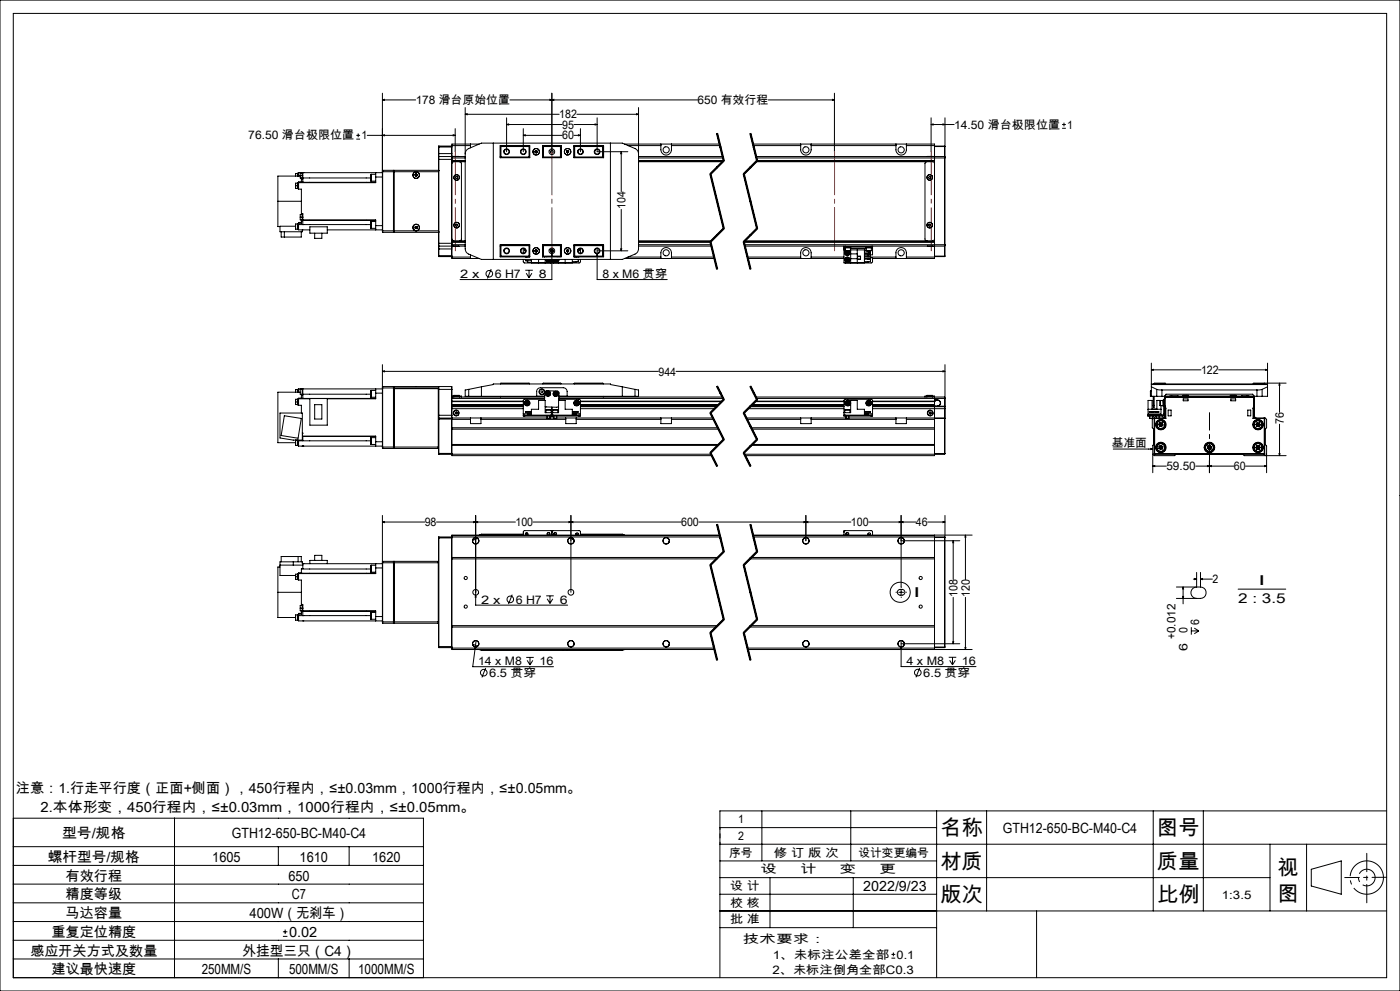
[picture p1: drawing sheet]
<svg xmlns="http://www.w3.org/2000/svg" width="420mm" height="297mm" viewBox="0 0 420 297" stroke-linecap="round" stroke-linejoin="round" font-family="sans-serif">
<g fill="none" stroke="#000" stroke-width=".3">
<path d="M0 0h420v297h-420zM4 4h412v289h-412zM114.7 29.9l.6-.1v.3zM114.7 29.9h10M114.7 27.9v41.3M136.6 38.6v6.9M139.6 34.3l.6-.2v.3zM139.6 32.2v42.4l.2 .9 .5 .5 4.1 1.7h42.3l4.4-1.9 .5-1.2v-42.4M139.6 34.3h28.1M152 37.3l.6-.2v.4zM152 37.3h16.6M152 35.3v10.2"/>
<path d="M157 38.6v6.9M165 29.8l.6 .1-.6 .2zM165.6 29.9l.6-.1v.3zM165.6 27.9v17.6M172.2 37.3h6.9M173.1 34.3h18.5M174.1 38.6v6.9M178.5 37.1l.6 .2-.6 .2zM179.1 35.3v10.2h9.2M191 34.1l.6 .2-.6 .1zM209.3 29.9h-56.3M215.1 40l2 8.2"/>
<path d="M215.3 40l2 8.1M225.1 40l2 8.2M225.3 40l2 8.1M230.5 29.9h19.8M249.7 29.8l.6 .1-.6 .2zM250.3 27.9v17.6M279.3 37.3l.6-.2v.4zM279.3 37.3h6.9M279.3 35.3v10.2M282.9 37.1l.6 .2-.6 .2zM283.5 35.3v11.8M318.6 38.4h1.2"/>
<path d="M318.6 37.3h1.2M319.2 36.8v1.1M88.7 55.7v.8h.7M88.7 55.7h.9M89.2 54.9h-.5v.8M89.2 52h-.5v.8M89.4 54.8l.2 1.7M89.4 51.9v.9M89.6 54.6v.1M89.6 54.8h-.4v1.7M89.6 51.9h-.4v.9M89.6 54.7v2h.8v7.3"/>
<path d="M89.6 54.6h23.1M90.1 52.8h-6.7v7.5M90.1 52.6v.8h.6M90.1 52.6h.7M90.4 53.8v.7l-.8 .1M90.4 53.4v.4M90.4 51.7v.1M90.4 53.8h.4M90.7 51.7v1.7h.1M90.7 51.8h-.6v.8M90.8 54.6h.1M90.8 53.3v1.3"/>
<path d="M90.8 51.7v1.6M90.8 51.7h.1M90.8 53.3h20.5M106.9 41.7h1.1M106.9 40.6h1.1M107.5 40v1.1M110.2 40.6h26.4M111.3 53.3v1M111.3 52.3v1M111.3 52.2h.1M111.3 52.2h1.4M111.3 54.3h1.4"/>
<path d="M112.7 51.7v1.4M112.7 53.1v1.6h-23.1M112.7 53.1h2M114.7 51.7h-25.1v1.1M114.7 40.6l.6-.2v.3zM114.8 51l-.1 .5h16.9v-.5h-13.4v18.6M114.8 51v18.6M114.8 51h3.2M118 51v18.6M118 51l.1 .1M118.1 51.1v18.4M118.1 51.1h.1"/>
<path d="M124.5 52.3l.1 .4M124.6 52.7l.3 .1M124.8 52.1l.3 .2M124.8 52.1l-.3 .2M125.1 52.3l.1 .3M125.2 52.6l-.3 .2M131.6 51.1h.1M131.6 47v.8M131.6 46v1M131.6 47.8v25.1M131.6 47.8h4M131.6 46h4"/>
<path d="M131.6 44.1h4M131.7 46.9v26.9M131.7 43.8v3.1M131.7 43.8l-.1 2.2M131.7 46.9h3.8M131.7 43.8h3.8M131.7 46.9l-.1 .1M135.5 46.9v26.9M135.5 43.8v3.1M135.5 46.9l.1 .1M135.5 43.8h.1M135.6 46.9h.1"/>
<path d="M135.6 47v.8M135.6 47.8v25.1M135.6 46.9h4M135.6 48.1h4M135.6 43.6h5.5M135.6 47.3h4M136 40.4l.6 .2-.6 .1zM136 46.9h1.7M136.8 52.9l.5 .3-.2 .3h-.3l-.1-.3zM137.9 48.5l.5 .5v22.6l-.1 .4-.4 .2M139.6 48.5h-3.5l-.4 .1-.1 .4M139.6 46.1l.2-.9 .5-.5 4.1-1.8h42.3l4.1 1.8 .5 .5 .3 .9"/>
<path d="M141.1 43.2v1.1M143.8 43.2h-8.2v3.7M148 42.9v34.8M150 46.9h.1M150 43.7h8.9v3.6h-8.9zM150.1 43.8v3.5M150.1 43.8h8.8M150.1 43.8l.2 .1M150.3 43.9h8.4M150.3 43.9v3.2M150.3 47.1l-.2 .1h8.8M150.3 47.1h8.4"/>
<path d="M157 40.6l.6-.2v.3zM157 40.6h11.6M158.7 43.9v3.2M158.7 43.9l.2-.1v3.4l-.2-.1M160.5 45.3v.3M160.5 45.6l.3 .2M160.9 45.2l.2 .1M160.9 45.2l-.4 .1M161.1 45.3v.3M161.1 45.6l-.3 .2M162.8 43.7v.1M162.8 43.7h5.5v3.6h-5.5z"/>
<path d="M162.8 43.8h5.5M162.8 47.2h5.5M162.8 43.8v3.4l.2-.1M162.8 43.8l.2 .1M163 43.9h5.1M163 43.9v3.2M163 47.1h5.1M168.1 43.9l.2-.1v3.4l-.2-.1M168.1 43.9v3.2M170 45.3v.3M170 45.6l.3 .2M170.3 45.2l.3 .1"/>
<path d="M170.3 45.2l-.3 .1M170.6 45.3v.3M170.6 45.6l-.3 .2M172.2 43.7h8.9v3.6h-8.9zM172.2 43.8h8.8M172.2 40.6h1.9M172.4 43.9l-.1-.1v3.4l.1-.1M172.4 43.9h8.4M172.4 43.9v3.2M172.4 47.1h8.4M172.9 43.7v.1M173.5 40.4l.6 .2-.6 .1z"/>
<path d="M180.8 43.9v3.2M180.8 47.1l.2 .1h-8.8M181 43.8v3.5M181 46.9h.1M181 43.8l-.2 .1M183.1 42.9v34.8M186.4 45.5l.1 .6h-.3zM186.4 45.5v11.9M187.4 43.2h28.5M188.4 43.6h9.9M191.6 48.5h25.2M191.6 46.9h25.2"/>
<path d="M191.6 48.1h25.5M191.6 47.3h25.3M198.3 43.2v1.7a1.59 1.59 0 0 0 1.5 1.6 1.59 1.59 0 0 0 1.6-1.6v-1.7M201.4 43.6h14.6M213 52.2l4 16.3M213.3 52.1l4 16.3M215 40l2 8.2M217 48l-4 4M217.1 48.2l-4 4 4 16.3-4 4 2 8.1M217.3 48.3l-4 4M223 52.2l4 16.3M223.3 52.1l4 16.3"/>
<path d="M225 40l2 8.2M225.9 43.2h54.5v34.3h-18.6M226 43.6h14.2M226.8 48.5h53l.6 .5M226.8 46.9h56.6M226.9 47.3h56.5M227 48l-4 4M227.1 48.1h53.3M227.1 48.2l-4 4 4 16.3-4 4 2 8.1M227.3 48.3l-4 4M240.2 43.2v1.7a1.57 1.57 0 0 0 1.6 1.6 1.57 1.57 0 0 0 1.5-1.6v-1.7M243.3 43.6h25.5"/>
<path d="M268.8 43.2v1.7a1.57 1.57 0 0 0 1.6 1.6 1.57 1.57 0 0 0 1.5-1.6v-1.7M271.9 43.6h8.5M278.1 48.5l-.6 .4v22.8l.1 .3 .5 .2M278.2 46.9h1.7M278.8 52.9h.4l-.2 .6-.3-.1-.1-.3zM280.4 43.8h3M280.4 43.9h3M283.4 46.9v.4M283.4 47.3h.1M283.4 46.9l.1 .2M283.4 43.8v.1M283.4 43.9v3"/>
<path d="M283.4 47.3v26M283.5 47.1v.2M283.5 47.3v26M83.4 60.3v7.6h.6M83.4 60.3h7M84.3 69.5v1.5h6.1v-1.5M85.3 69.5v1.5M88.7 67.8h-4.7v1.7h6.7v-.6M89.2 67.1h-.5v1.6h.5M89.4 67.1v1.7M89.6 66.9v.4M89.6 67.3v1.6h3.4"/>
<path d="M89.6 67.1h-.4v1.7h.4M89.6 67.3h21.7M90.1 65.1v.8h22.6v1.7M90.1 65.1h.7M90.4 64h.4v1.1M90.4 64v.3M90.4 66.1v.8h-.8M90.4 65.9v.2M90.4 66.7h-.8v.2M90.4 66.1h.4M90.7 64.3h-.6v.8M90.8 64.2h-.1v1.7"/>
<path d="M90.8 65.1v.9M90.8 67.3h.1M90.8 66v1.3M90.8 68.9h.1M90.8 66h21.9M93 68h5.2v1.9h-5.2zM94.4 69.9v1.5h2.2v-1.5M98.2 68.9h16.5M111.3 68.4h.1M111.3 67.4v1M111.3 66.4v1M111.3 66.4h1.4"/>
<path d="M111.3 68.4h1.4M112.7 67.6v1.3M112.7 67.6h2M114.7 69.2h16.9v.4h-13.4M114.7 69.2l.1 .4M114.8 69.6h3.2M118.1 69.5h.1M118.1 69.5l.1 .1M118.1 69.5l-.1 .1M124.6 68v.4M124.6 68.4l.2 .1M124.8 67.9l.3 .1"/>
<path d="M124.8 67.9l-.2 .1M125.1 68v.4M125.1 68.4l-.3 .1M131.6 69.5h.1M131.6 72.9v.8M131.6 73.7v.9M131.6 74.6l.1 2.3M131.6 76.6h4M131.6 72.9h4M131.6 73.7l.1 .1M131.6 74.6h4M131.7 73.8v3.1"/>
<path d="M131.7 73.8h3.8M131.7 76.9h3.8M135.5 73.8v3.1M135.6 71.6l.1 .4 .3 .2h3.6M135.6 73.7h.1M135.6 72.9v.8M135.6 73.8v3.7h8.2M135.6 72.5h4M135.6 73.8h4M135.6 77h5.5M135.6 73.3h4M135.6 73.7l-.1 .1"/>
<path d="M135.6 76.8l-.1 .1M136 73.8h1.7M136.7 67.4l.2-.2 .3 .1 .1 .3-.2 .2-.4-.1zM141.1 76.4v1.1M150 73.8h.1M150 73.4h8.9v3.6h-8.9zM150.1 73.4v3.5M150.1 76.9h8.8M150.3 76.8h8.4M150.3 73.6v3.2M150.3 73.6h8.4M150.3 76.8l-.2 .1"/>
<path d="M157 77.7v.8l.3 .3h8M157 74.5v1.4M157.4 75.1h.3M157.4 74.6v.5M157.7 77h.1M157.7 77.9v-.2v.4h1.7M157.7 75.2v.3M157.8 78.1h.4M158.3 76.9v.1M158.3 78.1v.6h1.1M158.7 73.6v3.2M158.7 73.6l.2-.1v3.4l-.2-.1"/>
<path d="M158.9 73.5h-8.8l.2 .1M159.4 77.7v1.1h12.3v-1.1M160.5 75v.3M160.5 75.3l.3 .2M160.9 74.9l.2 .1M160.9 74.9l-.4 .1M161.1 75v.3M161.1 75.3l-.3 .2M161.6 77.7v1.1M162.8 73.4h5.5v3.6h-5.5zM162.8 76.9h5.5M162.8 73.5h5.5"/>
<path d="M162.8 76.9v.1M163 73.6l-.2-.1v3.4M163 76.8h5.1M163 73.6v3.2M163 73.6h5.1M163 76.8l-.2 .1M163.3 76.9v.1M163.4 76.9v.1M163.5 77.7v1.1M163.7 78h1.5M163.7 77.7v.3M164 76.9v.1"/>
<path d="M164.3 78l.1 .2M164.5 78l-.1 .2M164.7 78l.2 .1M164.9 78.1l-.5 .1M164.9 78v.1M165.1 75.1h.1M165.2 75.3l.1 .2M165.2 75.1h.1M165.2 75v.1M165.2 77.7v.3M165.3 74.9h.5M165.3 77.7a.74 .74 0 0 1-.6 .8 .74 .74 0 0 1-.8-.5"/>
<path d="M165.3 77.7a.78 .78 0 0 1-.6 .9 .78 .78 0 0 1-.9-.6M165.6 76.1l.1 .6h-.3zM165.6 74.3v9.5h-27.6M165.8 77.7a.76 .76 0 0 0 .6 .9 .76 .76 0 0 0 .9-.6M165.9 78h.1M165.9 75.1h.1M165.9 78h1.6M165.9 75v.1M165.9 77.7v.3M166 75.3l-.1 .2M166.2 78v.1M166.2 78.1l.4 .1"/>
<path d="M166.3 78l-.1 .1M166.6 78v.2M166.9 78l-.3 .2M167.1 76.9v.1M167.5 78h.1M167.5 77.7v.3M167.6 77.7v1.1M167.7 76.9v.1M168.1 73.6l.2-.1v3.4l-.2-.1M168.1 73.6v3.2M169.5 77.7v1.1M170 75v.3"/>
<path d="M170 75.3l.3 .2M170.3 74.9l.3 .1M170.3 74.9l-.3 .1M170.6 75v.3M170.6 75.3l-.3 .2M172.2 73.4h8.9v3.6h-8.9zM172.2 76.9h8.8M172.2 73.5h8.8l-.2 .1M172.4 73.6l-.1-.1v3.4l.1-.1M172.4 76.8h8.4M172.4 73.6v3.2M172.4 73.6h8.4"/>
<path d="M172.8 76.9v.1M172.8 78.4v.3h-1.1M172.9 76.9v.1M173.4 75.1h.4M173.5 77h.1M173.5 77.9v-.2v.7h-1.8M173.8 75.1h-.4M173.8 74.6v.5M174.1 77.7v.8l-.3 .3h-8M174.1 74.5v1.4M179.1 75.2h9.2M179.1 76.1l.2 .6h-.3z"/>
<path d="M179.1 74.3v9.5h21.1M180.8 73.6v3.2M180.8 76.8l.2 .1M181 73.4v3.5M181 73.8h.1M186.2 74.6h.3l-.1 .6zM186.4 62.8v12.4M187.4 77.5h26.9M188.4 77h9.9M191.6 72.2h21.8M191.6 72.5h21.5M191.6 73.8h21.8"/>
<path d="M191.6 73.3h21.7M198.3 77.5a2.95 2.95 0 0 1 .5-2.9 1.58 1.58 0 0 1 1.7-.3 1.58 1.58 0 0 1 .9 1.5v1.7M201.4 77h12.8M213 72.5l2 8.2M213.3 72.4l2 8.2M217 68.3l-4 4M217.3 68.6l-4 4M223 72.5l2 8.2M223.1 72.5h57.3M223.3 72.4l2 8.2M223.3 73.3h60.1M223.4 73.8h60"/>
<path d="M224.2 77h16M224.3 77.5h28.9M227 68.3l-4 4M227.3 68.6l-4 4M240.2 77.5v-1.7a1.57 1.57 0 0 1 1.6-1.6 1.57 1.57 0 0 1 1.5 1.6v1.7M243.3 77h9.9M253.2 74h.4M253.2 74v.5M253.2 74.5v4.3h6.1v-3.9M253.2 73.8v.2M253.2 74.9h.4M253.2 74.5h.4"/>
<path d="M253.5 74v.3h1.7v-.3M253.6 75.1h.9M253.6 75.1h1.5M253.6 74.3v.8M253.6 73.8v.2M253.6 74h7.7M253.8 77.7l.1 .4M253.8 77.7l.4 .1M253.8 76l.3 .2M253.9 75.1a.78 .78 0 0 0-.3 1.2 .78 .78 0 0 0 1.2 0 .78 .78 0 0 0-.2-1.2M253.9 78.1l.4 .1M253.9 75.6l-.1 .4"/>
<path d="M253.9 75.6l.3 .2M253.9 75.1a.74 .74 0 0 0-.3 1.2 .74 .74 0 0 0 1.2 0 .74 .74 0 0 0-.3-1.2M254.1 77.4l.4 .1M254.1 77.4l-.3 .3M254.1 77.4l.1 .4M254.2 77.8l.4 .2M254.2 77.8l-.3 .3M254.2 77.8l.1 .4M254.2 75.8l.3 .3M254.2 75.8l-.1 .4M254.2 75.4l.4 .2M254.2 75.4l-.3 .2"/>
<path d="M254.2 75.4v.4M254.5 77.5l.1 .5M254.5 77.5l-.3 .3M254.5 76.1l-.4 .1M254.6 78l-.3 .2M254.6 75.6l-.1 .5M254.6 75.6l-.8 .4M255.1 75.1h-.6M255.1 74.3v.8M255.1 74.9l4.8 .1M255.1 74.5h4.8M255.2 74.9v3.9"/>
<path d="M255.2 76.1h2M255.2 77.5h2M257.2 74.9v3.9M257.2 76.8h1v.9h-1zM259.3 75.5h1.8v.4h-1.8M259.3 76.2h1.8v.5h-1.8M259.3 77h1.8v.4h-1.8M259.3 77.7h1.8M259.8 74v.3h1.6M259.9 75.1h1.5M259.9 74.3v.8M260.4 77.4v.3l.4-.2 .3 .2"/>
<path d="M260.4 75.1v.4M260.4 76.7v.3M260.4 78.4v.3h-1.1M260.6 75.5h.3M260.7 77.5h.2M261.1 75.9l-.2 .3-.5-.3v.3M261.1 75.7v.2M261.1 77.7v.2M261.1 77.3h.7v1.2l-.4 .3h-8M261.1 77.7v.7h-1.8M261.1 77h7.7M261.3 74h.5"/>
<path d="M261.3 73.8v.2M261.4 74.3v.8M261.4 74.5h.4M261.5 74l-.1 .3M261.8 74v.5M261.8 73.8v.2M261.8 74.5v1.9h-.7M268.8 77.5v-1.7a1.57 1.57 0 0 1 1.6-1.6 1.57 1.57 0 0 1 1.5 1.6v1.7M271.9 77h8.5M278.2 73.8h1.7M278.6 67.4l.3-.2 .3 .4-.2 .2-.3-.1zM280.4 71.6l-.5 .6h-56.5"/>
<path d="M280.4 76.8h3M280.4 76.9h3M283.4 73.3h.1M283.4 73.3v.5M283.4 76.8h.1M283.4 76.8v.1M283.4 73.8v3M283.5 73.3v.3M283.5 73.6l-.1 .2M283.5 76.8l-.1 .1M283.5 73.6v3.2M147.4 80.6l-1.2 2.9"/>
<path d="M157.6 81h2.2M157.9 81.9l.8 1.4M158.7 81v2.3M159.6 81.9l-.9 1.4M89.2 119.6v1.7h.4M89.2 116.8h-.5v.7M89.4 119.6v1.7M89.4 116.7v.8M89.6 119.4v.1M89.6 119.6l-.9 .1v.8M89.6 116.7h-.4v.8M89.6 119.4h23.1"/>
<path d="M89.6 119.5h3.4M89.6 119.5v2h.8v2.3M90.1 117.5h-6.7v15.2h5.3M90.4 118.5v.8l-.8 .1M90.4 118.2v.3M90.4 116.6h.1M90.4 118.5h.4M90.7 116.5v1.7M90.7 116.6h-.6v1.6h.7M90.8 119.4h.1M90.8 118.1v1.3M90.8 116.6v1.5"/>
<path d="M90.8 116.5v.1M90.8 118.1h20.5M93 119.4h5.2v8h-5.2zM111.3 119h.1M111.3 117v2M111.3 117v2.1M111.3 119.1h1.4M111.3 117h1.4M112.7 116.6v1.2M112.7 117.8v1.7h-14.5M112.7 117.8h2M114.7 111.3l.6-.2v.3z"/>
<path d="M114.7 109.3v24.7M114.7 111.3h82.8M114.7 116.6h-25.1v.9M114.8 115.8v18.6M114.8 115.8l-.1 .5h16.9M114.8 115.8h3.2M118 115.8l.1 18.5M118 115.8v18.6M131.6 116.3l-13.5 .2h13.5l-.1 17.9M131.6 116.3v-.5h-13.4v18.6M131.6 116.7h4M131.6 116.7v7.8"/>
<path d="M131.7 115.8v9.5M131.7 115.8l-.1 .9M131.7 115.8h3.8M135.5 115.8v9.5M135.5 115.8l.1 .9M135.6 116.7v2.7M135.6 118.7h2.8v.3M135.6 119h27.8M135.6 119.4h27.8M135.6 119.4v2.3M136.1 118.5h1.4M136.1 118.5v.5"/>
<path d="M136.2 118.7h1.6M137.5 118.5h-1.4M137.5 118.5h.4M137.9 118.5v.5M140.6 118.8h20.4v-1.5a1.14 1.14 0 0 1 1.1-1.1h6.9a1.21 1.21 0 0 1 1.1 1.1v1.5h20.4M140.6 116.7l-1 .2v1.9h1M140.6 116.7v2.1M144.4 115.9v2.9M144.4 115.9l3.6-.7v-.1h35.1v.1l3.6 .7M144.4 115.9l-3.8 .8M150.1 115h8.8M150.1 115v.1"/>
<path d="M150.1 118.8v.2M158.9 115v.1M161 118.7h2.4M162.8 115h5.5M162.8 115v.1M163.4 119.7h-6.2l-.2 .3v4M164 117.9l.1 .4M164 117.9l.8 .2M164.1 118.3l.4 .1M164.3 117.5l-.3 .4M164.3 117.5l.4 .2M164.3 117.5l.2 .9"/>
<path d="M164.7 117.7l.1 .4M164.7 117.7l-.6 .6M164.8 118.1l-.3 .3M166.3 117.9l.1 .5M166.3 117.9l.4 .1M166.4 118.4l.4 .1M166.6 117.6l-.3 .3M166.6 117.6l.4 .2M166.6 117.6l.1 .4M166.7 118l-.3 .4M166.7 118l.1 .5M166.7 118l.4 .1"/>
<path d="M167 117.8l.1 .3M167 117.8l-.3 .2M167.1 118.1l-.3 .4M167.6 119.7h6.4l.1 .3v4M167.7 119h49M167.7 118.7h2.4M167.7 119.4h49.2M168.3 115v.1M172.3 115h8.7M172.3 115v.1M181 115v.1M181 118.8v.2"/>
<path d="M186.7 115.9v2.9M186.7 115.9l3.8 .8M190.5 116.7l1.1 .2v1.9h-1.1M190.5 116.7v2.1M202.8 111.3h80.7M215 115.9l2 3.9M215.1 115.8l2 4-4 4 4 7.9-4 4 2 4M215.3 115.7l1 2M216.3 117.7l1 2zM217 119.6l-4 4M217.3 119.9l-4 4M225 115.9l2 3.9"/>
<path d="M225.1 115.8l2 4-4 4 4 7.9-4 4 2 4M225.3 115.7l2 4M226.7 119h56.7M226.9 119.4h56.5M227 119.6l-4 4M227.3 119.9l-4 4M277.5 119v-.3h2.9v3.1M278.1 118.5h1.7M278.1 118.5v.5M278.1 118.7h1.6M279.8 118.5v.5M280.4 119.8h.8"/>
<path d="M280.4 119.9h.8M281.2 119.8a.96 .96 0 0 1 1 .9 .96 .96 0 0 1-.8 1M281.2 119.9a.9 .9 0 0 1 .9 .9 .9 .9 0 0 1-.9 .9M281.2 119.8v.1M282.9 111.1l.6 .2-.6 .1zM283.4 119v.4M283.4 119.4v2.3M283.5 109.3v26.7M345.1 118.8h.1M345.2 117.2h.1M345.2 117.3l-.1 1.5M345.2 117.3v1.5"/>
<path d="M345.2 117.2v.1M345.2 117.2h.2M345.4 115.1h34.9M345.4 115.2h34.9M345.4 115.9l1.6 .8M345.4 110.8l.6-.1v.3zM345.4 108.8v10M345.4 110.8h14.9M346 118.8v2.7M346.3 115h3.4M346.3 115v.1M346.3 118.8v2.7"/>
<path d="M347 116.7l1.6 .2M347 118.8h1.6M347 118.8h-1.8M347 116.7v2.1M348.6 118.8h.8M348.6 116.9h28.5M348.6 116.9v1.9M349.1 119.9h-.2v1.8h.2M349.4 119.7h-.3v.4M349.4 118.8l.4-.7h26l.5 .7M349.4 118.8v4.1M349.5 118.7h26.7v.4"/>
<path d="M349.5 118.7v.4M349.5 119.4v2.3M349.7 115v.1M349.8 119.1l-.3 .3M349.8 119v.1M349.8 119l-.3 .2v.2M349.8 119h26M349.8 119.1h26M351 119v-.3h.5v.3M353.3 118.7h.1M354.8 118.7h.1M354.9 118.5h.1"/>
<path d="M354.8 118.7h1.8M354.8 118.5v.2M354.9 118.5h1.6M355 119.6h1.4v.5h-1.4zM356.6 118.7h-.1M356.6 118.5h.1M356.6 118.5v.2M365.6 110.8h14.7M369.1 118.7h.1M369.1 118.7h1.7M369.1 118.5h1.1M369.1 118.5v.2"/>
<path d="M369.3 119.6h1.4v.5h-1.4zM370.2 118.5h-1.1M370.2 118.5h.6M370.8 118.7h.1M370.8 118.5v.2M372.4 118.7h.1M374.1 119v-.3h.6v.3M375.8 119.1l.3 .3M375.8 119v.1M375.8 119l.4 .2-.1 .2M376 115h3.4M376 115v.1"/>
<path d="M376.1 119.4v2.3M376.3 118.8h.8M376.3 118.8v4.1M377.1 118.8h1.5M377.1 116.9v1.9M378.6 116.7l-1.5 .2M378.6 116.7v2.1M379.3 114.8l.1 .2M379.4 115v.1M379.7 110.7l.6 .1-.6 .2zM380.3 115.9l-1.7 .8M380.3 108.8v10h-1.7"/>
<path d="M383.9 114.8l.1 .6h-.3zM383.9 114.8v8.8M385.8 114.8l-9.8 .2M85.3 124.6l5.1 .8-1 5.9-5.1-.8zM88.7 120.5v.7h.5M88.7 131.9v1.6h.7M88.7 120.5h.9M89.2 131.9v1.6M89.4 131.9l.2 1.7M89.6 131.9v.2M89.6 132.1v1.6h25.1M89.6 132.1h21.7"/>
<path d="M90.7 133.7h.1M90.7 129.7v.3M90.7 131.9v-8.1h-6.7v7.5l4 .6h2.8v-1.2h21.9v1.7M90.8 133.7h.1M90.8 130.8h21.9M94.4 121.3h2.2v4.3h-2.2zM111.3 133.2h.1M111.3 131.2v2M111.3 133.2h1.4M111.3 131.2h1.4M112.7 132.4v1.3M112.7 132.4h2"/>
<path d="M114.7 134l.1 .4M114.7 134h16.9M114.8 134.4h3.2M118.1 134.3l.1 .1M118.1 134.3l-.1 .1M118.2 134.4h13.3M131.6 124.5v.9M131.6 124.5h4M131.6 125.7h4M131.6 134.3l-.1 .1M131.6 125.4l.1 10.8M131.6 135.9h4"/>
<path d="M131.7 125.3v10.9M131.7 136.2h3.8M131.7 125.3h3.8M131.7 125.3l-.1 .1M135.5 125.3v10.9M135.5 125.3l.1 .1M135.6 121.3v.1M135.6 121.7v.2M135.6 121.9v2.6M135.6 124.5v.8M135.6 125.3v11.3h77.9M135.6 125.3h5.5"/>
<path d="M135.6 125.7h5.5M135.6 128.2h79.7M135.6 128.6h79.9M135.6 133.2h80.1M135.6 133.5h79.8M135.6 121.3h21.4M135.6 121.2h21.4M135.6 120.4h21.4M135.6 121.7h21.4M135.6 121.9h21.4M135.6 122.5h21.4M136.6 123.6l.3-.2 .3 .2-.1 .4-.3 .1-.2-.2z"/>
<path d="M141.1 125.3h3.2M141.1 125.3v1.7h3.2v-1.7M144.3 125.3h19.8M144.3 125.7h25.4M157 120.3h-21.4h21.4M157 124.4h.4M157 124.4v.3h.4M157 124v.4M157 124h2.4M157.4 124.4h7.7M157.4 124.7h7.7M157.4 124.4v.3"/>
<path d="M157.8 120.6v.4M157.8 121l.4 .2M157.8 120.6l.4 .2M158.1 120.4l.4 .2M158.1 120.4l-.3 .2M158.1 120.4l.1 .4M158.2 120.8l.3 .2M158.2 120.8v.4M158.2 120.8l-.4 .2M158.5 121l-.3 .2M158.5 120.6v.4M158.5 120.6l-.3 .2"/>
<path d="M159.4 124.4v-1.7h2.2v-2.7h1.9v3.7h4.1v-3.7h1.9v2.7h2.2v1.7M159.4 124.1h-1.1v.1h1.1M159.4 123.4h-1.7l1.7 .1M163.4 120v-2.5l.5-.4 3.6 .2 .2 .4-.1 2.3M163.8 122.8h.1M163.8 122.9h1.5M163.8 122.9v.8M163.8 122.8l1.5 .1M164.1 125.3h.9M164.1 124.7v.6M165 124.7v.6M165 125.3h1.1"/>
<path d="M165.1 124.7h.5M165.1 124.4h.9M165.1 124.4v.3M165.3 122.9v.8M165.6 124.7h.4M165.6 122v2.7M165.8 122.8v.1M165.8 122.8h1.5M165.8 122.9h1.5M165.8 122.9v.8M166 124.4h7.7M166 124.7h7.7"/>
<path d="M166 124.4v.3M166.1 125.3h.9M166.1 124.7v.6M167 125.3h2.7M167 124.7v.6M167.3 122.8v.1M167.3 122.9v.8M167.6 121.7l-.5 .4-3.6-.3M169.7 125.3h3.2M169.7 125.3v1.7h3.2v-1.7M171.7 124.1h1.1v.1h-1.1M171.7 123.4h1.8l-1.8 .1"/>
<path d="M171.7 124h2.4M172.6 120.6v.4M172.6 120.6l.4 .2M172.6 121l.4 .2M172.9 125.3h25.4M172.9 125.7h25.4M173 120.4l.4 .2M173 120.4l-.4 .2M173 120.4v.4M173 120.8l-.4 .2M173 120.8v.4M173 120.8l.4 .2"/>
<path d="M173.4 120.6v.4M173.4 120.6l-.4 .2M173.4 121l-.4 .2M173.7 124.4h.4M173.7 124.4v.3M174.1 124.4v.3h-.4M174.1 124v.4M174.1 120.3h42.5M174.1 121.2h41.6M174.1 120.4h42.4M174.1 121.7h41.1M174.1 121.9h40.9"/>
<path d="M174.1 122.5h40.3M198.3 125.3h3.1M198.3 125.3v1.7h3.1v-1.7M201.4 125.3h12.5M201.4 125.7h12.7M213 123.8l4 8M213 135.8l2 4M213.3 123.7l4 7.9M213.3 135.6l2 4M213.3 136.1l-77.8 .1M215.6 121.3l-41.5 .1M217 131.6l-4 4"/>
<path d="M217.3 131.9l-4 3.9M223 123.8l4 8M223 135.8l2 4M223.3 123.7l4 7.9M223.3 135.6l2 4M223.3 136.1h60.1M223.8 125.3h16.4M224.1 125.7h16.1M224.4 122.5h28.8M225 121.9h28.2M225.1 121.7h28.1M225.3 128.2h55.1"/>
<path d="M225.4 133.5h55M225.5 128.6h54.9M225.5 121.4h27.7M225.7 133.2h54.7M225.7 121.2h27.5M226.5 120.4h26.7M226.6 120.3h26.6M227 131.6l-4 4M227.3 131.9l-4 3.9M240.2 125.3h3.1M240.2 125.3v1.7h3.1v-1.7M243.3 125.3h10.5"/>
<path d="M243.3 125.7h25.5M253.2 124.4h.4M253.2 123.7h2v-3.7h2v2.7h2.1v1.7M253.4 122.9h1.6M253.4 122.9v.8M253.6 124.4h7.7M253.6 124.4v.3M253.6 124.7h7.7M253.8 125.3h.8M253.8 124.7v.6M253.9 120.9l.3 .3M254 120.5l-.1 .4"/>
<path d="M254 120.5l.4 .3M254.4 120.8l-.5 .1M254.4 120.8l.3 .3M254.4 120.8l-.2 .4M254.4 120.4l.3 .3M254.4 120.4l-.4 .1M254.4 120.4v.4M254.6 124.7v.6M254.6 125.3h14.2M254.7 121.1l-.5 .1M254.7 120.7v.4M254.7 120.7l-.3 .1"/>
<path d="M255 122.9v.8M259.3 124.1h1.1v.1h-1.1M259.3 123.4h1.8l-1.8 .1M259.3 124h2.5M260.2 120.6l.1 .4M260.2 120.6l.4 .2M260.3 121l.4 .2M260.6 120.4l.4 .2M260.6 120.4l-.4 .2M260.6 120.4v.4M260.6 120.8l-.3 .2M260.6 120.8l.4 .2"/>
<path d="M260.6 120.8l.1 .4M261 120.6v.4M261 120.6l-.4 .2M261 121l-.3 .2M261.3 124.4h.5M261.3 124.4v.3M261.8 120.3h18.6M261.8 124.4v.3h-.5M261.8 124v-4l-.2-.3h-8.1l-.3 .4v4.6h.4M261.8 124v.4M261.8 121.3h18.6M261.8 121.2h18.6"/>
<path d="M261.8 120.4h18.6M261.8 121.9h21.6M261.8 122.5h21.6M268.8 125.3h3.1M268.8 125.3v1.7h3.1v-1.7M271.9 125.3h11.5M271.9 125.7h8.5M278.9 123.5h.4l-.1 .6-.4-.1-.1-.3zM280.4 121.3v.1M280.4 121.8v14.8h-56.9M280.4 120.3h.1M280.4 121.8h.1"/>
<path d="M280.4 136h3M280.4 125.4h3M280.4 121.8h.8M281.2 121.7h-19.4M281.2 121.7v.1M281.4 121.7h2M281.4 121.7l-.2 .1M283.4 136v.1M283.4 125.3v.1M283.4 136h.1M283.4 121.7l.1 .1M283.4 121.7v.2"/>
<path d="M283.4 121.9v.6M283.4 122.5v2.8M283.4 125.4v10.6M283.5 136l-.1 .1M283.5 121.8l-.1 .1M283.5 121.8l-.1 .7M334 134.6h11.8M344.4 122.7h3.9M344.5 124.1h3.7v.1h-3.7zM344.8 124.4h-.5v.3h.5M344.8 124.4h3.9M344.8 123.4l.7 .1z"/>
<path d="M344.8 124.7h1.1M344.8 124.4v.3M344.9 125.3h.9M344.9 124.7v.6M345.2 134.4l.6 .2-.6 .1zM345.8 123.4l.4 .1zM345.8 124.7v.6M345.8 136.1l.5 .5h6.1l.4-.5M345.8 139.7l.6-.2v.3zM345.8 139.7h4.1M345.9 124.7h.9M345.9 124.4v.3"/>
<path d="M346 121.5v.6h.3v-.6M346 121.5h.3M346.3 125.4h.1M346.3 136h.1M346.3 136l.1 .1M346.3 125.4v10.6M346.4 136v.1M346.4 136.1h32.9M346.4 136h32.9M346.4 125.4h3.3M346.4 125.4v10.6M346.5 123.4l.4 .1z"/>
<path d="M346.8 124.7h1.9M346.8 124.4v.3M346.9 124.7v.6M347.2 123.4l.5 .1zM347.6 127.1l.2 .7M347.6 127.1l.7 .1M347.7 134.4l.5 .4M347.7 133.7v.7M347.7 133.7l.6 .4M347.8 124.7v.6M347.8 127.8l.7 .1M348 126.6l.7 .1"/>
<path d="M348 126.6l-.4 .5M348 126.6l.3 .6M348.1 120v1.6M348.1 121.6h.8M348.1 120h.8M348.3 127.2l-.5 .6M348.3 127.2l.2 .7M348.3 127.2l.6 .2M348.3 134.1l.5 .4M348.3 134.1l-.1 .7M348.3 120h-1.2v2.6h-1.5v-2.6h-1.2v4.4M348.3 121.6v2.8"/>
<path d="M348.3 133.5l.6 .4M348.3 133.5l-.6 .2M348.3 133.5v.6M348.7 124.4v.3M348.7 126.7l.2 .7M348.7 126.7l-.4 .5M348.8 134.5l-.6 .3M348.9 133.9l-.1 .6M348.9 133.9l-1.2 .5M348.9 127.4l-.4 .5M349.1 124l-.4 .4M349.1 124h.3"/>
<path d="M349.1 120.1h.3M349.1 120.1v3.9M349.4 124.3v.3M349.4 124.2l-.7 .5M349.4 124.6l-.5 .7M349.4 122.9v1.4M349.4 121.9l.2 .6M349.4 124.4v.2M349.4 122.9v1.5M349.4 124.6h.2M349.4 122.9h.2M349.5 124.6l-.5 .7"/>
<path d="M349.5 122v.9M349.5 121.7l.1 .1M349.5 121.7l-.1 .2M349.6 122.9v.1M349.6 121.8l.1 .7M349.6 121.8l-.2 .1M349.6 122.9v1.7M349.6 124.6h.1M349.6 125.3l.1 .1M349.6 122.5h.1M349.6 125.3h-3.5l-.4 .4v2.5l.4 .4v4.6l-.3 .3v8.2M349.6 122.5v2.8"/>
<path d="M349.7 122.5v2.9M350.4 122.9h.9v1.7h-.9zM352.8 136.2h20.1M358.7 139.7h11.4M362.2 134.3l.4 .5M362.2 139.5l.6 .2-.6 .1zM362.4 133.6l-.2 .7M362.4 133.6l.9 1M362.8 138v3.7M362.8 139.7l.6-.2v.3zM363 133.5l-.6 .1M363 133.5l.5 .5"/>
<path d="M363 133.5l-.4 1.3M363.3 134.6l-.7 .2M363.5 134l-.2 .6M363.5 134l-1.3 .3M372.8 136.1l.5 .5h12.5M373.7 139.7h6.3M374.3 122.9h.9v1.7h-.9zM375.9 122.5h.2M375.9 125.4h3.4M375.9 122.5v2.9M376.1 124.6h.1M376.1 125.3l-.2 .1"/>
<path d="M376.1 125.3h3.5l.4 .4v2.5l-.4 .4v4.6l.4 .4v8.1M376.1 122.5v2.8M376.1 122.9v.1M376.1 121.8l-.2 .7M376.1 121.8l.1 .1M376.1 122.9v1.7M376.1 122.9h.1M376.1 121.7v.1M376.1 121.7l.1 .2M376.2 122v.9M376.2 124.6l.4 .7M376.2 122.9l.1 1.6"/>
<path d="M376.2 121.9l-.1 .6M376.2 122.9v1.6M376.2 124.5v.1M376.3 124.5l-.1 .1M376.3 124.6l.5 .7M376.7 134.2l.4 .5M376.8 127.2l.2 .6M376.8 127.2h.6M377 127.8l.6 .1M377 133.6l-.3 .6M377 133.6l.8 1.1M377.2 126.6l-.4 .6"/>
<path d="M377.2 126.6l.6 .1M377.2 126.6l.2 .6M377.4 127.2l-.4 .6M377.4 127.2l.2 .7M377.4 127.2l.7 .1M377.7 133.5l.4 .6M377.7 133.5l-.7 .1M377.7 133.5l-.6 1.2M377.8 134.7h-.7M377.8 126.7l.3 .6M377.8 126.7l-.4 .5M378.1 134.1l-.3 .6"/>
<path d="M378.1 134.1l-1.4 .1M378.1 127.3l-.5 .6M379.3 136v.1M379.3 136h.1M379.3 125.4h.1M379.3 125.4v10.6M379.4 139.5l.6 .2-.6 .1zM379.4 136l-.1 .1M379.4 125.4v10.6M380 136.1l-.4 .5M383.7 136h.3l-.1 .6zM383.9 127.1v9.5"/>
<path d="M114.7 156.5l.6-.2v.3zM114.7 156.5h12.7M114.7 154.5v31.9M131 156.5h23.6M142.1 156.3l.6 .2-.6 .1zM142.7 156.5l.6-.2v.3zM142.7 154.5v26.9h27.6M157.7 159.9v.3l.6-.1v-.2M157.8 159.7h.4M165.3 159.1h.5M165.6 159.1v1.3M170.7 156.3l.6 .2-.6 .1z"/>
<path d="M171.3 156.5l.6-.2v.3zM171.3 154.5v23M172.8 159.9v.2l.7 .1v-.3M204.3 156.5h-44.4M209.7 156.5h45.6M215 157.2l2 8.2M215.1 157.2l2 8.1-4 4 4 16.3-4 4 2 8.2M215.3 157.1l1 4.1M225 157.2l2 8.2M225.1 157.2l2 8.1-4 4 4 16.3-4 4 2 8.2M225.3 157.1l2 8.2M241.2 156.3l.6 .2-.6 .1z"/>
<path d="M241.8 156.5l.6-.2v.3zM241.8 154.5v7.6M253.2 159.5l.3-.5h7.9l.4 .4v1M253.4 159.1h-.2v1.3M260.4 159.9v.2l.7 .1M260.6 156.5h14.2M261.1 159.9v.2M269.7 156.3l.6 .2-.6 .1zM270.3 156.5l.6-.2v.3zM270.3 154.5v21.4M278.3 156.5h5.2M282.9 156.3l.6 .2-.6 .1z"/>
<path d="M283.5 154.5v39.4M83.4 177.5v7.6h5.3M83.4 177.5h7M84 169.9h-.6v7.6M84 169.4h6.8M84.3 168.4v-1.6h6.1v1.6M88 168.4v1M88.7 172.9v.7h.5M88.7 172.9h.9M89.2 172.1h-.5v.8M89.4 172v1.7M89.4 166.8v1.6"/>
<path d="M89.6 171.8v.1M89.6 172h-.4v1.7h.4M89.6 171.9v1.9h.8v7.3M89.6 171.8h23.1M90.8 170.4h-.4v1.3l-.8 .1M90.8 170.4l20.5 .1M90.8 168.9h.1M90.8 168.9v1.5M93 168.9v-.9h5.2v.9M94.4 168v-1.6h2.2v1.6M111.3 169.4v2.1M111.3 169.4h1.4"/>
<path d="M111.3 171.5h1.4M112.7 168.9v1.3M112.7 170.2v1.7h-23.1M112.7 170.2h2M114.7 168.9h-24v-.5h-6.7v4.1h4.7M114.8 168.2v18.6M114.8 168.2l-.1 .5h16.9M114.8 168.2h3.2M118 168.2v18.6M118 168.2l.1 .1M118.1 168.7v18M118.1 168.3v.4"/>
<path d="M118.2 168.2v.1M118.2 168.2h13.4M118.2 168.2v18.6M118.2 168.2l-.1 .1M131.6 168.3v18.4M131.6 161.3h4M131.7 160.9v33.2M131.7 160.9h3.8M135.5 160.9v33.2M135.5 160.9l.1 .1M135.6 160.9h80.4M135.6 167.1h79.8"/>
<path d="M135.6 167.5h79.3M135.6 160.5h80.3M142.7 178.4l.1 .6h-.2zM143.3 161.4l-1.5 .6M153.7 178.2l-1.2 2.8M157 160.4v-1l.3-.4h7.9l.4 .5 .3-.5h7.9l.3 .4v1M157 160.1h-12.6l-.6 .3M157.6 160a.37 .37 0 0 1 .4-.3 .37 .37 0 0 1 .3 .3 .37 .37 0 0 1-.2 .4M157.6 160l.3 .4M157.7 160.1h.1M163.9 178.6h2.2M164.1 179.5l.9 1.3"/>
<path d="M164.3 160.4a.44 .44 0 0 1-.1-.7 .44 .44 0 0 1 .7 0 .44 .44 0 0 1-.1 .7M165 178.6v2.2M165.8 179.5l-.8 1.3M166.3 160.4a.43 .43 0 0 1-.1-.7 .43 .43 0 0 1 .7 0 .43 .43 0 0 1-.1 .7M171.3 161.1l.3 .4 .4 .1M171.7 161.3v.3M173 160.4a.36 .36 0 0 1-.1-.6 .36 .36 0 0 1 .5 0 .36 .36 0 0 1-.2 .6M173.5 160.1h.1M174.1 160.1h12.6l.7 .3M213 169.4l4 16.3M213.3 169.3l4 16.3M215.9 160.4h-80.3v34.3h78.7"/>
<path d="M216.3 161.2l1 4.1zM217 165.2l-4 4M217.3 165.5l-4 4M223 169.4l4 16.3M223.3 169.3l4 16.3M225 167.5h55.4M225.4 167.1h55M225.9 160.4h65.7M225.9 160.5h54.5M226 160.9h57.4M227 165.2l-4 4M227.3 165.5l-4 4"/>
<path d="M253.9 160.4a.43 .43 0 0 1 0-.7 .43 .43 0 0 1 .6 0 .43 .43 0 0 1 0 .7M260.7 160.4a.36 .36 0 0 1-.2-.6 .36 .36 0 0 1 .6 0 .36 .36 0 0 1-.2 .6M269.5 176.8a1.1 1.1 0 0 1 1.4-.1 1.1 1.1 0 0 1 .5 1.2 1.11 1.11 0 0 1-1.4 .5 1.11 1.11 0 0 1-.7-1.3zM269.6 177.5h1.5M270.3 176.8v1.4M270.3 162.1h17.6M280.4 160.4v34.3M280.4 161.1h3M283.4 160.9v.2M283.4 161.1v32.8M286 162.1l.1 .6h-.3zM286 162.1v11.6"/>
<path d="M286 179v13.9M289.6 160.4l.2 .6h-.3zM289.6 160.4v13.3M289.6 179v15.7M352.9 175.9h7.3M354.8 178.7h.3l-.2 .6zM354.9 175.9l.2 .6h-.3zM354.9 175.9v5.1M358 173.6h1M358.4 173.4l.6 .2-.6 .1zM359 171.6v4.3a1.71 1.71 0 0 0-1.7 1.7 1.71 1.71 0 0 0 1.7 1.7M360.2 173.6l.6-.2v.3z"/>
<path d="M360.2 175.9a1.71 1.71 0 0 1 1.6 1.7 1.71 1.71 0 0 1-1.6 1.7h-7.3M360.2 171.6v4.3M360.2 173.6h3.5M371.4 176.6h14.3M89.2 184.3h-.5v1.6h.5M89.4 184.2v1.7M89.6 184.1v.4M89.6 184.5v1.6h25.1M89.6 184.2h-.4v1.7h.4M89.6 184.5h21.7M90.1 182.3v.8h.6M90.1 182.3h.7"/>
<path d="M90.4 181.1h.4v1.2M90.4 181.1v.4M90.4 183.3v.8h-.8M90.4 183.1v.2M90.4 183.8h-.8v.3M90.4 183.3h.4M90.7 181.5h-.6v.8M90.8 181.4h-.1v1.7h.1M90.8 182.3v.8M90.8 183.1v.1M90.8 184.5h.1M90.8 183.2v1.3"/>
<path d="M90.8 186.1h.1M90.8 183.1h21.9v1.7M90.8 183.2h21.9M111.3 183.5v2.1M111.3 183.5h1.4M111.3 185.6h1.4M112.7 184.8v1.3M112.7 184.8h2M114.7 186.4l.1 .4M114.7 186.4h16.9M114.8 186.8h3.2M118.1 186.7l.1 .1"/>
<path d="M118.1 186.7l-.1 .1M118.2 186.7v.1M118.2 186.8h13.4M131.6 193.7h4M131.7 194.1h3.8M135.6 194.2h78.6M135.6 187.9h79.2M135.6 187.5h79.7M135.6 194l-.1 .1M141.8 193l1.5 .7M142.6 193.9l.1 .6h-.4zM142.8 192l-1 7.8h24.3"/>
<path d="M143.8 194.7l.6 .2h16.6M157.9 197h2.2M158.2 197.9l.8 1.4M159 197v2.3M159.8 197.9l-.8 1.4M161 194.9h1.1M161 194.7v.2M162.1 194.9h6.9M162.1 194.7v.2M169 194.9h1.1M169 194.7v.2M170.1 194.7v.2"/>
<path d="M187.4 194.7l-.7 .2h-16.6M213 189.7l2 8.1M213.3 189.6l2 8.2M217 185.5l-4 4M217.3 185.8l-4 4M223 189.7l2 8.1M223.3 189.6l2 8.2M224.2 194.2h56.2M224.8 187.9h55.6M225.3 187.5h55.1M227 185.5l-4 4M227.3 185.8l-4 4"/>
<path d="M270.3 192.9h17.6M270.3 193.9l.2 .6h-.3zM270.3 192v7.8h22.5M280.4 193.9h3M280.4 194.1h3M283.4 193.9v.2M283.4 193.9h.1M283.5 193.9l-.1 .2M284.6 197h2.3M284.9 197.9l.8 1.3M285.7 197v2.2M285.8 192.3h.3l-.1 .6z"/>
<path d="M286.6 197.9l-.9 1.3M289.5 194.1h.3l-.2 .6zM291.6 194.7h-67.3M357.4 188v2.2M357.4 189.1h2.3M358.3 188.2l1.4 .9M359.7 189.1l-1.4 .8M145.7 200.2l-1.1 2.8M275.9 200.2l-1.1 2.8M4 245.2h123v47.8M4 253.7h123M4 259.4h123"/>
<path d="M52.4 245.2v47.8M83.5 253.7v5.7M104.7 253.7v5.7M216 253h200M216 248h65M216 258h65M228.6 243v15M255.2 243v15M281 243v50M296 243v30M346 243v30M361 243v30"/>
<path d="M381 253v20M392 253v20M416 243h-200v50M4 265h123M4 270.6h123M4 276.2h123M84.9 279.3h1.3M85.5 278.6v1.3M216 278h65M216 273h200M216 263h165M216 268h65"/>
<path d="M231 263v15M256 263v15M311 273v20M393.4 260.5l9-2.5v10l-9-2.5zM4 281.8h123M4 287.4h123M83.5 287.4v5.6M84.9 280.6h1.3M104.7 287.4v5.6M267.4 287.2h1.2M267.4 286h1.2M268 285.5v1.1"/>
<circle cx="124.8" cy="52.5" r=".97"/>
<circle cx="124.9" cy="52.5" r="1"/>
<circle cx="137" cy="53.2" r=".82"/>
<circle cx="137" cy="53.2" r=".85"/>
<circle cx="152" cy="45.5" r=".87"/>
<circle cx="152" cy="45.5" r=".71"/>
<circle cx="157" cy="45.5" r=".72"/>
<circle cx="157" cy="45.5" r=".86"/>
<circle cx="160.8" cy="45.5" r=".99"/>
<circle cx="160.9" cy="45.5" r=".97"/>
<circle cx="165.6" cy="45.5" r=".86"/>
<circle cx="165.6" cy="45.5" r=".43"/>
<circle cx="170.3" cy="45.5" r=".95"/>
<circle cx="170.3" cy="45.5" r=".99"/>
<circle cx="174.1" cy="45.5" r=".72"/>
<circle cx="174.1" cy="45.5" r=".86"/>
<circle cx="179.1" cy="45.5" r=".72"/>
<circle cx="179.1" cy="45.5" r=".86"/>
<circle cx="199.8" cy="44.9" r=".93"/>
<circle cx="241.8" cy="44.9" r=".93"/>
<circle cx="270.4" cy="44.9" r=".93"/>
<circle cx="278.9" cy="53.2" r=".81"/>
<circle cx="278.9" cy="53.2" r=".86"/>
<circle cx="124.8" cy="68.2" r="1"/>
<circle cx="124.8" cy="68.2" r=".95"/>
<circle cx="137" cy="67.5" r=".86"/>
<circle cx="137" cy="67.5" r=".82"/>
<circle cx="152" cy="75.2" r=".87"/>
<circle cx="152" cy="75.2" r=".71"/>
<circle cx="157" cy="75.2" r=".72"/>
<circle cx="157" cy="75.2" r=".87"/>
<circle cx="160.8" cy="75.2" r=".99"/>
<circle cx="160.9" cy="75.2" r=".97"/>
<circle cx="165.6" cy="75.2" r=".86"/>
<circle cx="165.6" cy="75.2" r=".43"/>
<circle cx="170.3" cy="75.2" r=".95"/>
<circle cx="170.3" cy="75.2" r=".99"/>
<circle cx="174.1" cy="75.2" r=".72"/>
<circle cx="174.1" cy="75.2" r=".87"/>
<circle cx="179.1" cy="75.2" r=".72"/>
<circle cx="179.1" cy="75.2" r=".87"/>
<circle cx="199.8" cy="75.8" r=".93"/>
<circle cx="241.8" cy="75.8" r=".93"/>
<circle cx="254.2" cy="77.8" r=".76"/>
<circle cx="254.2" cy="77.8" r=".74"/>
<circle cx="270.4" cy="75.8" r=".93"/>
<circle cx="278.9" cy="67.5" r=".85"/>
<circle cx="278.9" cy="67.5" r=".81"/>
<circle cx="146.8" cy="82" r=".99"/>
<circle cx="162.6" cy="117.4" r=".77"/>
<circle cx="162.6" cy="117.4" r=".29"/>
<circle cx="162.6" cy="117.4" r=".86"/>
<circle cx="164.4" cy="118" r=".75"/>
<circle cx="164.4" cy="118" r=".77"/>
<circle cx="166.7" cy="118" r=".74"/>
<circle cx="166.7" cy="118" r=".77"/>
<circle cx="136.8" cy="123.8" r=".82"/>
<circle cx="136.9" cy="123.8" r=".88"/>
<circle cx="158.1" cy="120.8" r=".85"/>
<circle cx="158.1" cy="120.8" r=".74"/>
<circle cx="158.1" cy="120.8" r=".77"/>
<circle cx="173" cy="120.8" r=".77"/>
<circle cx="173" cy="120.8" r=".86"/>
<circle cx="173" cy="120.8" r=".74"/>
<circle cx="254.3" cy="120.8" r=".77"/>
<circle cx="254.3" cy="120.8" r=".86"/>
<circle cx="254.4" cy="120.8" r=".74"/>
<circle cx="260.6" cy="120.8" r=".86"/>
<circle cx="260.6" cy="120.8" r=".76"/>
<circle cx="260.6" cy="120.8" r=".74"/>
<circle cx="279.1" cy="123.8" r=".86"/>
<circle cx="279.1" cy="123.8" r=".8"/>
<circle cx="348.2" cy="134.1" r="1.43"/>
<circle cx="348.2" cy="134.1" r="1.57"/>
<circle cx="348.2" cy="127.3" r="1.57"/>
<circle cx="348.3" cy="134.1" r="1.19"/>
<circle cx="348.3" cy="127.3" r="1.44"/>
<circle cx="348.3" cy="127.3" r="1.18"/>
<circle cx="362.8" cy="134.1" r="1.43"/>
<circle cx="362.8" cy="134.1" r="1.57"/>
<circle cx="362.8" cy="134.1" r="1.19"/>
<circle cx="362.8" cy="134.1" r="1.23"/>
<circle cx="377.4" cy="134.1" r="1.57"/>
<circle cx="377.4" cy="127.3" r="1.57"/>
<circle cx="377.4" cy="127.3" r="1.19"/>
<circle cx="377.4" cy="134.1" r="1.21"/>
<circle cx="377.4" cy="127.3" r="1.21"/>
<circle cx="377.4" cy="134.1" r="1.42"/>
<circle cx="377.4" cy="134.1" r="1.19"/>
<circle cx="377.4" cy="127.3" r="1.43"/>
<circle cx="139.7" cy="173.2" r=".47"/>
<circle cx="142.7" cy="162.1" r=".97"/>
<circle cx="142.7" cy="162.1" r=".93"/>
<circle cx="142.7" cy="177.5" r=".85"/>
<circle cx="153.1" cy="179.6" r="1"/>
<circle cx="164.6" cy="160" r=".34"/>
<circle cx="166.6" cy="160" r=".34"/>
<circle cx="171.3" cy="162.1" r=".97"/>
<circle cx="171.3" cy="177.5" r=".86"/>
<circle cx="171.3" cy="162.1" r=".93"/>
<circle cx="199.8" cy="162.1" r=".97"/>
<circle cx="199.9" cy="162.1" r=".93"/>
<circle cx="241.8" cy="162.1" r=".97"/>
<circle cx="241.8" cy="162.1" r=".93"/>
<circle cx="254.2" cy="160" r=".35"/>
<circle cx="270.1" cy="177.5" r="3"/>
<circle cx="270.3" cy="162.1" r=".97"/>
<circle cx="270.3" cy="162.1" r=".93"/>
<circle cx="276.2" cy="173.2" r=".47"/>
<circle cx="139.7" cy="181.8" r=".47"/>
<circle cx="142.7" cy="192.9" r=".93"/>
<circle cx="142.7" cy="192.9" r=".96"/>
<circle cx="171.3" cy="192.9" r=".93"/>
<circle cx="171.3" cy="192.9" r=".96"/>
<circle cx="199.9" cy="192.9" r=".93"/>
<circle cx="199.9" cy="192.9" r=".96"/>
<circle cx="241.8" cy="192.9" r=".93"/>
<circle cx="241.8" cy="192.9" r=".96"/>
<circle cx="270.3" cy="192.9" r=".93"/>
<circle cx="270.3" cy="192.9" r=".96"/>
<circle cx="276.2" cy="181.8" r=".47"/>
<circle cx="145.1" cy="201.6" r=".99"/>
<circle cx="275.3" cy="201.6" r=".99"/>
</g>
<path d="M412.4 262.3a2.5 2.5 0 0 0-4.1-1.1 2.5 2.5 0 0 0 1 4.2 2.5 2.5 0 0 0 3.2-2.9l-.1-.2" fill="none" stroke="#000" stroke-width=".3" stroke-dasharray="30.5 1.3 1.3 1.3" stroke-dashoffset="24.5" stroke-linecap="butt"/>
<path d="M414.8 261.5a5 5 0 0 0-8.3-2 5 5 0 0 0 2.2 8.3 5 5 0 0 0 6.2-6l-.1-.3" fill="none" stroke="#000" stroke-width=".3" stroke-dasharray="30.5 1.3 1.3 1.3" stroke-dashoffset="16.7" stroke-linecap="butt"/>
<g fill="none" stroke="#000" stroke-width=".3" stroke-dasharray="6.3 1.3 1.3 1.3 5.1">
<path d="M215.1 40l2 8.2M225.1 40l2 8.2M217.1 48.2l-4 4M227.1 48.2l-4 4M213.1 72.5l2 8.1M217.1 68.5l-4 4M223.1 72.5l2 8.1M227.1 68.5l-4 4M215.1 115.8l2 4M217.1 119.8l-4 4M225.1 115.8l2 4M227.1 119.8l-4 4"/>
<path d="M213.1 135.7l2 4M217.1 131.7l-4 4M223.1 135.7l2 4M227.1 131.7l-4 4M215.1 157.2l2 8.1M225.1 157.2l2 8.1M217.1 165.3l-4 4M227.1 165.3l-4 4M213.1 189.6l2 8.2M217.1 185.6l-4 4M223.1 189.6l2 8.2M227.1 185.6l-4 4"/>
</g>
<path d="M213.1 123.8l4 7.9M223.1 123.8l4 7.9" fill="none" stroke="#000" stroke-width=".3" stroke-dasharray="6.3 1.3 1.3 1.3 5.1" stroke-dashoffset="6.3"/>
<path d="M213.1 52.2l4 16.3M223.1 52.2l4 16.3M213.1 169.3l4 16.3M223.1 169.3l4 16.3" fill="none" stroke="#000" stroke-width=".3" stroke-dasharray="6.3 1.3 1.3 1.3 5.1" stroke-dashoffset="2.4"/>
<path d="M362.8 123.7v14.3" fill="none" stroke="#000" stroke-width=".3" stroke-dasharray="30.5 1.3 1.3 1.3" stroke-dashoffset="25.2"/>
<path d="M268.9 177.5h-.1M270.4 176.1v-.2M270.4 178.9v.2M271.8 177.5h.1" fill="none" stroke="#000" stroke-width=".3" stroke-dasharray="30.5 1.3 1.3 1.3"/>
<path d="M410 255.7v14.9" fill="none" stroke="#000" stroke-width=".3" stroke-dasharray="30.5 1.3 1.3 1.3" stroke-dashoffset="25"/>
<path d="M403.4 263l12.6-.1" fill="none" stroke="#000" stroke-width=".3" stroke-dasharray="30.5 1.3 1.3 1.3" stroke-dashoffset="26.1"/>
<path d="M216 248v5" fill="none" stroke="#000" stroke-width=".3" stroke-dasharray="30.5 1.3 1.3 1.3" stroke-dashoffset="29.9"/>
<path d="M136.6 45.5v29.7M165.6 45.5v29.7M250.4 45.5v29.7M279.4 45.5v29.7" fill="none" stroke="#f00" stroke-width=".3" stroke-dasharray="30.5 1.3 1.3 1.3" stroke-dashoffset="17.5"/>
<g fill="#000">
<path d="M345.2 134.4l.6 .2-.6 .1z"/>
<path d="M139.6 34.3l.6-.2v.3zM191 34.1l.6 .2-.6 .1z"/>
<path d="M152 37.3l.6-.2v.4zM178.5 37.1l.6 .2-.6 .2z"/>
<path d="M249.7 29.8l.6 .1-.6 .2zM165.6 29.9l.6-.1v.3zM362.2 139.5l.6 .2-.6 .1zM345.8 139.7l.6-.2v.3zM282.9 156.3l.6 .2-.6 .1zM270.3 156.5l.6-.2v.3z"/>
<path d="M282.9 37.1l.6 .2-.6 .2zM279.3 37.3l.6-.2v.4z"/>
<path d="M186.4 45.5l.1 .6h-.3zM186.2 74.6h.3l-.1 .6zM383.9 114.8l.1 .6h-.3zM383.7 136h.3l-.1 .6zM289.6 160.4l.2 .6h-.3zM289.5 194.1h.3l-.2 .6zM286 162.1l.1 .6h-.3zM285.8 192.3h.3l-.1 .6zM354.9 175.9l.2 .6h-.3zM354.8 178.7h.3l-.2 .6z"/>
<path d="M114.7 111.3l.6-.2v.3zM282.9 111.1l.6 .2-.6 .1zM157 40.6l.6-.2v.3zM173.5 40.4l.6 .2-.6 .1zM179.1 76.1l-.1 .6h.3zM165.6 76.1l-.2 .6h.3zM114.7 29.9l.6-.1v.3zM165 29.8l.6 .1-.6 .2zM114.7 40.6l.6-.2v.3zM136 40.4l.6 .2-.6 .1zM362.8 139.7l.6-.2v.3zM379.4 139.5l.6 .2-.6 .1zM114.7 156.5l.6-.2v.3zM142.1 156.3l.6 .2-.6 .1zM142.7 156.5l.6-.2v.3zM170.7 156.3l.6 .2-.6 .1zM142.7 178.4l-.1 .6h.2zM142.6 193.9l-.3 .6h.4zM270.3 193.9l-.1 .6h.3z"/>
<path d="M379.7 110.7l.6 .1-.6 .2zM345.4 110.8l.6-.1v.3z"/>
<path d="M171.3 156.5l.6-.2v.3zM241.2 156.3l.6 .2-.6 .1z"/>
<path d="M241.8 156.5l.6-.2v.3zM269.7 156.3l.6 .2-.6 .1z"/>
<path d="M360.2 173.6l.6-.2v.3zM358.4 173.4l.6 .2-.6 .1z"/>
</g>
<g font-size="6.3">
<text x="282.1" y="250.3">名称</text>
<text x="347.1" y="250.3">图号</text>
<text x="282.1" y="260.3">材质</text>
<text x="347.1" y="260.3">质量</text>
<text x="383.3" y="262.1">视</text>
<text x="383.3" y="269.9">图</text>
<text x="282.1" y="270.3">版次</text>
<text x="347.1" y="270.3">比例</text>
</g>
<g font-size="4.2">
<text x="4.8" y="237.6">注意：1.行走平行度（正面+侧面），450行程内，≤±0.03mm，1000行程内，≤±0.05mm。</text>
<text x="12.2" y="243.3">2.本体形变，450行程内，≤±0.03mm，1000行程内，≤±0.05mm。</text>
<text x="18.6" y="251.3">型号/规格</text>
<text x="69.5" y="251.3">GTH12-650-BC-M40-C4</text>
<text x="300.8" y="249.5">GTH12-650-BC-M40-C4</text>
<text x="14.4" y="258.3">螺杆型号/规格</text>
<text x="19.7" y="263.9">有效行程</text>
<text x="63.7" y="258.3">1605</text>
<text x="86.5" y="263.9">650</text>
<text x="89.9" y="258.3">1610</text>
<text x="111.7" y="258.3">1620</text>
<text x="19.7" y="269.5">精度等级</text>
<text x="87.6" y="269.5">C7</text>
<text x="259" y="267">2022/9/23</text>
<text x="19.7" y="275.2">马达容量</text>
<text x="74.9" y="275.2">400W（无刹车）</text>
<text x="15.5" y="280.8">重复定位精度</text>
<text x="86.7" y="280.8">0.02</text>
<text x="9.1" y="286.4">感应开关方式及数量</text>
<text x="72.7" y="286.4">外挂型三只（C4）</text>
<text x="15.5" y="292">建议最快速度</text>
<text x="60.5" y="292">250MM/S</text>
<text x="86.7" y="292">500MM/S</text>
<text x="107.4" y="292">1000MM/S</text>
</g>
<g font-size="4.1">
<text x="274.1" y="179">I</text>
<text x="377.6" y="175.4">I</text>
<text x="371.4" y="180.6">2 : 3.5</text>
</g>
<g font-size="3.5">
<text x="124.7" y="31.2">178 滑台原始位置</text>
<text x="167.8" y="35.5">182</text>
<text x="209.3" y="31.2">650 有效行程</text>
<text x="74.5" y="41.8">76.50 滑台极限位置 1</text>
<text x="168.7" y="41.8">60</text>
<text x="168.7" y="38.6">95</text>
<text x="286.2" y="38.6">14.50 滑台极限位置 1</text>
<text x="187.6" y="62.7" transform="rotate(-90 187.6 62.7)">104</text>
<text x="138" y="83.3">2 x</text>
<text x="148.4" y="83.3">6 H7</text>
<text x="161.6" y="83.3">8</text>
<text x="180.7" y="83.3">8 x M6 贯穿</text>
<text x="197.5" y="112.5">944</text>
<text x="360.3" y="112.1">122</text>
<text x="385.1" y="127.1" transform="rotate(-90 385.1 127.1)">76</text>
<text x="333.5" y="134">基准面</text>
<text x="349.9" y="140.9">59.50</text>
<text x="370.1" y="140.9">60</text>
<text x="127.4" y="157.7">98</text>
<text x="154.6" y="157.7">100</text>
<text x="204.4" y="157.7">600</text>
<text x="255.3" y="157.7">100</text>
<text x="274.8" y="157.7">46</text>
<text x="287.2" y="179" transform="rotate(-90 287.2 179)">108</text>
<text x="290.9" y="179" transform="rotate(-90 290.9 179)">120</text>
<text x="363.7" y="174.8">2</text>
<text x="144.3" y="180.9">2 x</text>
<text x="154.7" y="180.9">6 H7</text>
<text x="167.9" y="180.9">6</text>
<text x="352.7" y="191.6" transform="rotate(-90 352.7 191.6)">+0.012</text>
<text x="356.2" y="189.8" transform="rotate(-90 356.2 189.8)">0</text>
<text x="359.7" y="187.3" transform="rotate(-90 359.7 187.3)">6</text>
<text x="356.2" y="195.1" transform="rotate(-90 356.2 195.1)">6</text>
<text x="143.4" y="199.3">14 x M8</text>
<text x="146.8" y="202.8">6.5 贯穿</text>
<text x="161.8" y="199.3">16</text>
<text x="271.9" y="199.3">4 x M8</text>
<text x="277" y="202.8">6.5 贯穿</text>
<text x="288.6" y="199.3">16</text>
<text x="221.4" y="246.8">1</text>
<text x="221.4" y="251.8">2</text>
<text x="218.8" y="256.8">序号</text>
<text x="232.2" y="256.8">修 订 版 次</text>
<text x="257.5" y="256.8">设计变更编号</text>
<text x="228.2" y="261.8">设</text>
<text x="240.1" y="261.8">计</text>
<text x="252" y="261.8">变</text>
<text x="263.9" y="261.8">更</text>
<text x="219.1" y="266.7">设 计</text>
<text x="366.6" y="269.3">1:3.5</text>
<text x="219.1" y="271.7">校 核</text>
<text x="219.1" y="276.7">批 准</text>
<text x="222.9" y="282.7">技术要求：</text>
<text x="231.8" y="287.3">1、未标注公差全部 0.1</text>
<text x="231.7" y="291.8">2、未标注倒角全部C0.3</text>
</g>
</svg>
